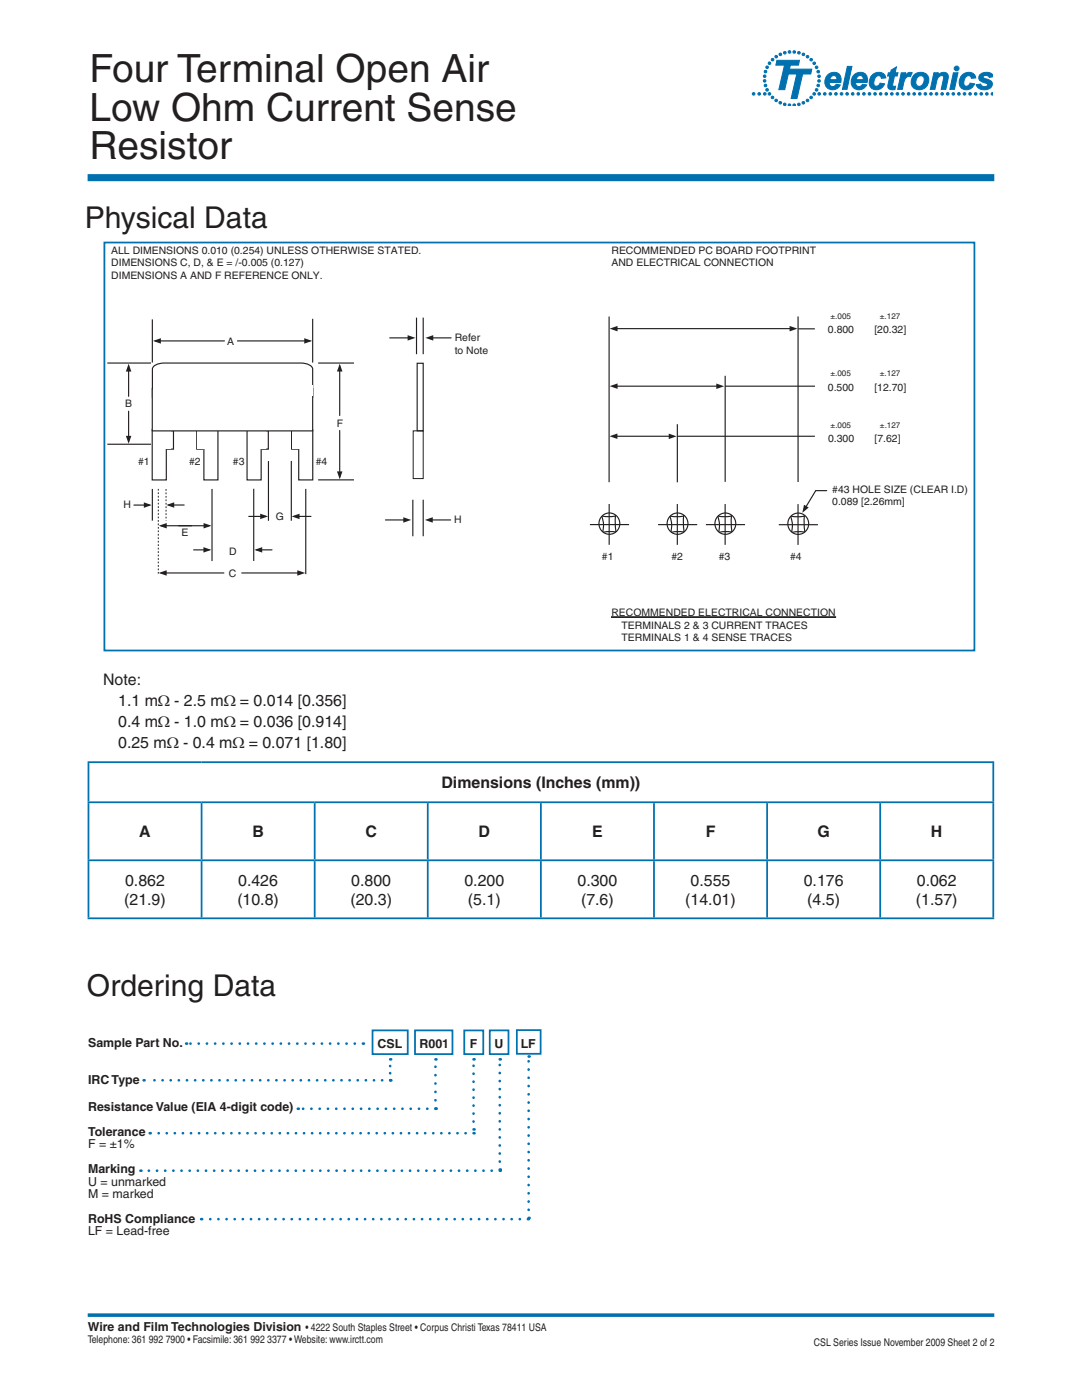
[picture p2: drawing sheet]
<svg xmlns="http://www.w3.org/2000/svg" width="216mm" height="279mm" viewBox="0 0 216 279" stroke-linecap="round" stroke-linejoin="round" font-family="sans-serif">
<path d="M17.5 262.5h180.9" fill="none" stroke="#0070af" stroke-width=".71" stroke-linecap="butt"/>
<path d="M17.5 35.5h180.9" fill="none" stroke="#0070af" stroke-width="1.4" stroke-linecap="butt"/>
<g fill="#0070af" stroke="#0070af" stroke-width=".2">
<path d="M165.8 15.4a.67 .67 0 0 1 .8-.3 .67 .67 0 0 1 .4 .8h-1.4zM165 15.1a1.65 1.65 0 0 0 .2 2.5 1.65 1.65 0 0 0 2.5-.7l-.9-.1a.71 .71 0 0 1-.8 .5 .71 .71 0 0 1-.5-.8h2.3a1.54 1.54 0 0 0-.8-2 1.54 1.54 0 0 0-2 .6z" fill-rule="evenodd"/>
<path d="M169.1 13.2h.9l-1 4.6h-.9z" fill-rule="evenodd"/>
<path d="M171.1 15.4a.67 .67 0 0 1 .8-.3 .67 .67 0 0 1 .4 .8h-1.5zM170.3 15.1a1.65 1.65 0 0 0 .2 2.5 1.65 1.65 0 0 0 2.4-.7l-.8-.1a.71 .71 0 0 1-.8 .5 .71 .71 0 0 1-.6-.8h2.3a1.54 1.54 0 0 0-.7-2 1.54 1.54 0 0 0-2 .6z" fill-rule="evenodd"/>
<path d="M174 15a1.55 1.55 0 0 1 1.5-.6 1.55 1.55 0 0 1 1.2 1.1l-.8 .1a.53 .53 0 0 0-.6-.5 1.29 1.29 0 0 0-.6 2.1h.2a.81 .81 0 0 0 .7-.6l.9 .1a1.58 1.58 0 0 1-2.2 1.1 1.58 1.58 0 0 1-.6-2.4z" fill-rule="evenodd"/>
<path d="M177.3 14.5h.4l.1-.5 1.1-.6-.3 1.1h.6l-.2 .7h-.5l-.3 1.4a.41 .41 0 0 0 0 .5 .41 .41 0 0 0 .5 .1l-.1 .7a.96 .96 0 0 1-1.2-.2 .96 .96 0 0 1-.1-1.2l.3-1.3h-.5z" fill-rule="evenodd"/>
<path d="M179.8 14.5h.9l-.1 .7a1.11 1.11 0 0 1 1.4-.7l-.3 .8a1.18 1.18 0 0 0-1.4 1.2l-.3 1.3h-.9z" fill-rule="evenodd"/>
<path d="M183 15.5a.76 .76 0 0 1 1.4 .1v.2a1.12 1.12 0 0 1-1.3 1.4 1.17 1.17 0 0 1-.1-1.7zM182.2 15.1a1.7 1.7 0 0 0 .2 2.5 1.7 1.7 0 0 0 2.4-.3 1.69 1.69 0 0 0 .2-2.4 1.69 1.69 0 0 0-2.4-.1z" fill-rule="evenodd"/>
<path d="M186.3 14.5h.9l-.1 .4 .3-.1a1.1 1.1 0 0 1 1.8 .5l-.5 2.5h-.9l.4-1.9a.51 .51 0 0 0 0-.6 .51 .51 0 0 0-.6-.2l-.5 .6-.5 2.1h-1z" fill-rule="evenodd"/>
<path d="M190.2 14.5h1l-.8 3.3h-.9z" fill-rule="evenodd"/>
<path d="M191.9 15a1.55 1.55 0 0 1 1.6-.6 1.55 1.55 0 0 1 1.2 1.1l-.9 .1a.53 .53 0 0 0-.5-.5 1.29 1.29 0 0 0-.7 2.1h.2a.81 .81 0 0 0 .8-.6l.9 .1a1.58 1.58 0 0 1-2.2 1.1 1.58 1.58 0 0 1-.7-2.4z" fill-rule="evenodd"/>
<path d="M195.5 14.9a1.96 1.96 0 0 1 2.6 0l.1 .4-.8 .2a.73 .73 0 0 0-1.2-.1l.2 .2 .7 .2a1 1 0 0 1 .9 1.1 1 1 0 0 1-.9 .9 1.75 1.75 0 0 1-2.3-.9l.9-.1a.77 .77 0 0 0 .6 .5 .77 .77 0 0 0 .8-.4 1.35 1.35 0 0 0-1.1-.5 .87 .87 0 0 1-.5-1.5z" fill-rule="evenodd"/>
<path d="M155 12h4.5l-.2 1h-1.6l-.2 .8h4.5l-.2 1h-1.6l-1.2 4.9h-1.1l1.1-4.9h-1.7l-.7 3.1h-1.2l1.1-4.9h-1.7z" fill-rule="evenodd"/>
<circle cx="163.5" cy="18.7" r=".26"/>
<circle cx="164.6" cy="18.7" r=".26"/>
<circle cx="165.7" cy="18.7" r=".26"/>
<circle cx="150.4" cy="18.7" r=".26"/>
<circle cx="151.5" cy="18.7" r=".26"/>
<circle cx="152.6" cy="18.7" r=".26"/>
<circle cx="166.8" cy="18.7" r=".26"/>
<circle cx="167.9" cy="18.7" r=".26"/>
<circle cx="169" cy="18.7" r=".26"/>
<circle cx="170.2" cy="18.7" r=".26"/>
<circle cx="171.3" cy="18.7" r=".26"/>
<circle cx="172.4" cy="18.7" r=".26"/>
<circle cx="173.5" cy="18.7" r=".26"/>
<circle cx="174.6" cy="18.7" r=".26"/>
<circle cx="175.7" cy="18.7" r=".26"/>
<circle cx="176.8" cy="18.7" r=".26"/>
<circle cx="178" cy="18.7" r=".26"/>
<circle cx="179.1" cy="18.7" r=".26"/>
<circle cx="180.2" cy="18.7" r=".26"/>
<circle cx="181.3" cy="18.7" r=".26"/>
<circle cx="182.4" cy="18.7" r=".26"/>
<circle cx="183.5" cy="18.7" r=".26"/>
<circle cx="184.6" cy="18.7" r=".26"/>
<circle cx="185.8" cy="18.7" r=".26"/>
<circle cx="186.9" cy="18.7" r=".26"/>
<circle cx="188" cy="18.7" r=".26"/>
<circle cx="189.1" cy="18.7" r=".26"/>
<circle cx="190.2" cy="18.7" r=".26"/>
<circle cx="191.3" cy="18.7" r=".26"/>
<circle cx="192.5" cy="18.7" r=".26"/>
<circle cx="193.6" cy="18.7" r=".26"/>
<circle cx="194.7" cy="18.7" r=".26"/>
<circle cx="195.8" cy="18.7" r=".26"/>
<circle cx="196.9" cy="18.7" r=".26"/>
<circle cx="197.9" cy="18.7" r=".23"/>
<circle cx="157.5" cy="21" r=".26"/>
<circle cx="158.5" cy="10.4" r=".26"/>
<circle cx="158.5" cy="21" r=".26"/>
<circle cx="157.5" cy="10.4" r=".26"/>
<circle cx="159.4" cy="20.8" r=".26"/>
<circle cx="156.6" cy="10.5" r=".26"/>
<circle cx="160.3" cy="20.5" r=".26"/>
<circle cx="155.7" cy="10.8" r=".26"/>
<circle cx="161.1" cy="20" r=".26"/>
<circle cx="154.9" cy="11.3" r=".26"/>
<circle cx="161.8" cy="19.4" r=".26"/>
<circle cx="154.2" cy="11.9" r=".26"/>
<circle cx="162.5" cy="18.7" r=".26"/>
<circle cx="153.5" cy="12.6" r=".26"/>
<circle cx="162.9" cy="17.9" r=".26"/>
<circle cx="153.1" cy="13.4" r=".26"/>
<circle cx="163.3" cy="17.1" r=".26"/>
<circle cx="152.7" cy="14.3" r=".26"/>
<circle cx="163.4" cy="16.2" r=".26"/>
<circle cx="152.6" cy="15.2" r=".26"/>
<circle cx="163.4" cy="15.2" r=".26"/>
<circle cx="152.6" cy="16.1" r=".26"/>
<circle cx="163.3" cy="14.3" r=".26"/>
<circle cx="152.7" cy="17.1" r=".26"/>
<circle cx="162.9" cy="13.4" r=".26"/>
<circle cx="153.1" cy="17.9" r=".26"/>
<circle cx="162.5" cy="12.6" r=".26"/>
<circle cx="153.5" cy="18.7" r=".26"/>
<circle cx="161.9" cy="11.9" r=".26"/>
<circle cx="154.2" cy="19.4" r=".26"/>
<circle cx="161.1" cy="11.3" r=".26"/>
<circle cx="154.9" cy="20" r=".26"/>
<circle cx="160.3" cy="10.8" r=".26"/>
<circle cx="155.7" cy="20.5" r=".26"/>
<circle cx="159.4" cy="10.5" r=".26"/>
<circle cx="156.6" cy="20.8" r=".26"/>
<circle cx="190.9" cy="13.7" r=".48"/>
</g>
<g fill="none" stroke="#0070af" stroke-width=".35">
<path d="M17.5 152.1h180.9M17.7 152.3v7.6M198.2 152.3v7.6M17.5 171.7h180.9M17.5 160.1h180.9M17.7 171.9v11.2M17.7 160.3v11.2M40.2 171.9v11.2M40.2 160.3v11.2M62.8 171.9v11.2M62.8 160.3v11.2M85.4 171.9v11.2"/>
<path d="M85.4 160.3v11.2M107.9 171.9v11.2M107.9 160.3v11.2M130.5 171.9v11.2M130.5 160.3v11.2M153.1 171.9v11.2M153.1 160.3v11.2M175.6 171.9v11.2M175.6 160.3v11.2M198.2 160.3v11.2M198.2 171.9v11.2M17.5 183.3h180.9"/>
</g>
<path d="M39.3 86h2.2v3.6h-2.2z" fill="#fff"/>
<path d="M39.3 86h2.2v3.6h-2.2z" fill="none" stroke="#231f20" stroke-width=".23"/>
<path d="M40.7 85.8h2.8v10h-2.8z" fill="#fff"/>
<path d="M40.7 85.8h2.8v10h-2.8z" fill="none" stroke="#231f20" stroke-width=".23"/>
<g fill="#fff">
<path d="M39.4 86.1h2.7v3.4h-2.7z"/>
<path d="M32.4 86h2.2v3.6h-2.2z"/>
</g>
<path d="M32.4 86h2.2v3.6h-2.2z" fill="none" stroke="#231f20" stroke-width=".23"/>
<path d="M30.4 85.7h2.8v10.1h-2.8z" fill="#fff"/>
<path d="M30.4 85.7h2.8v10.1h-2.8z" fill="none" stroke="#231f20" stroke-width=".23"/>
<g fill="#fff">
<path d="M31.8 86.1h2.2v3.4h-2.2z"/>
<path d="M58.2 86h2.2v3.6h-2.2z"/>
</g>
<path d="M58.2 86h2.2v3.6h-2.2z" fill="none" stroke="#231f20" stroke-width=".23"/>
<path d="M59.6 85.8h2.8v10h-2.8z" fill="#fff"/>
<path d="M59.6 85.8h2.8v10h-2.8z" fill="none" stroke="#231f20" stroke-width=".23"/>
<g fill="#fff">
<path d="M58.3 86.1h2.7v3.4h-2.7z"/>
<path d="M51.3 86h2.2v3.6h-2.2z"/>
</g>
<path d="M51.3 86h2.2v3.6h-2.2z" fill="none" stroke="#231f20" stroke-width=".23"/>
<path d="M49.3 85.7h2.8v10.1h-2.8z" fill="#fff"/>
<path d="M49.3 85.7h2.8v10.1h-2.8z" fill="none" stroke="#231f20" stroke-width=".23"/>
<path d="M50.7 86.1h2.3v3.4h-2.3z" fill="#fff"/>
<path d="M25.7 73v6.1M42.3 97.6v14.4" fill="none" stroke="#231f20" stroke-width=".23"/>
<path d="M25.7 72.6l.5 1.6h-1.1z" fill="#231f20"/>
<path d="M25.7 82.1v6M50.6 97.5v14.5" fill="none" stroke="#231f20" stroke-width=".23"/>
<path d="M25.1 87h1.1l-.5 1.5z" fill="#231f20"/>
<path d="M30.4 63.7v8.7M31 68h13.8" fill="none" stroke="#231f20" stroke-width=".23"/>
<path d="M30.5 68l1.6-.5v1.1z" fill="#231f20"/>
<path d="M30.7 73.1a3.2 3.2 0 0 1 2.1-.6h27.2a2.1 2.1 0 0 1 2.4 1.2v5.5a2.1 2.1 0 0 1-2.4 1.2h-27.2a2.1 2.1 0 0 1-2.4-1.2v-5.5z" fill="#fff"/>
<path d="M30.7 73.1a3.2 3.2 0 0 1 2.1-.6h27.2a2.1 2.1 0 0 1 2.4 1.2v5.5a2.1 2.1 0 0 1-2.4 1.2h-27.2a2.1 2.1 0 0 1-2.4-1.2v-5.5z" fill="none" stroke="#231f20" stroke-width=".23"/>
<path d="M30.4 77.5h32v8.5h-32z" fill="#fff"/>
<path d="M30.4 77.5h32v8.5h-32z" fill="none" stroke="#231f20" stroke-width=".23"/>
<path d="M30.5 76.9h31.8v2.1h-31.8z" fill="#fff"/>
<path d="M47.4 68h14.5M62.4 63.6v8.8" fill="none" stroke="#231f20" stroke-width=".23"/>
<path d="M60.7 67.5l1.6 .5-1.6 .6z" fill="#231f20"/>
<path d="M21.4 72.5h8.7M63.5 72.5h7.1M67.8 73v9.9M21.4 88.7h8.7M63.5 95.8h7.1" fill="none" stroke="#231f20" stroke-width=".23"/>
<path d="M67.8 72.6l.5 1.5h-1.1z" fill="#231f20"/>
<path d="M67.8 85.9v9.3" fill="none" stroke="#231f20" stroke-width=".23"/>
<path d="M67.2 94.1h1.1l-.5 1.5z" fill="#231f20"/>
<path d="M35.6 104.9h6.1" fill="none" stroke="#231f20" stroke-width=".23"/>
<path d="M40.6 104.4l1.6 .5-1.6 .6z" fill="#231f20"/>
<path d="M32.1 104.9h6.1" fill="none" stroke="#231f20" stroke-width=".23"/>
<path d="M31.7 104.9l1.6-.5v1.1z" fill="#231f20"/>
<path d="M30.4 97.6v6.3M51.2 109.7h3.1" fill="none" stroke="#231f20" stroke-width=".23"/>
<path d="M31.6 97.6v17M33.1 97.6v6.3" fill="none" stroke="#231f20" stroke-width=".2" stroke-dasharray=".3 .3" stroke-linecap="butt"/>
<path d="M50.7 109.7l1.6-.5v1.1z" fill="#231f20"/>
<path d="M38.6 109.7h3.1" fill="none" stroke="#231f20" stroke-width=".23"/>
<path d="M40.6 109.2l1.6 .5-1.6 .6z" fill="#231f20"/>
<path d="M53.6 92v11.9M58.1 92v11.9M61 97.6v17M26.7 100.8h3.1" fill="none" stroke="#231f20" stroke-width=".23"/>
<path d="M28.7 100.3l1.6 .5-1.6 .5z" fill="#231f20"/>
<path d="M33.6 100.8h3.1" fill="none" stroke="#231f20" stroke-width=".23"/>
<path d="M33.2 100.8l1.6-.6v1.1z" fill="#231f20"/>
<path d="M32.1 114.3h12.6" fill="none" stroke="#231f20" stroke-width=".23"/>
<path d="M31.7 114.3l1.6-.5v1.1z" fill="#231f20"/>
<path d="M48.2 114.3h11.5" fill="none" stroke="#231f20" stroke-width=".23"/>
<path d="M59.3 113.8l1.6 .5-1.6 .6z" fill="#231f20"/>
<path d="M58.7 103.1h3.4" fill="none" stroke="#231f20" stroke-width=".23"/>
<path d="M58.2 103.1l1.6-.6v1.1z" fill="#231f20"/>
<path d="M49.6 103.1h3.4" fill="none" stroke="#231f20" stroke-width=".23"/>
<path d="M51.9 102.5l1.6 .6-1.6 .5z" fill="#231f20"/>
<path d="M83.2 72.5h1.2v13.5h-1.2zM76.9 103.8h3.9" fill="none" stroke="#231f20" stroke-width=".23"/>
<path d="M80.5 103.2l1.5 .6-1.5 .5z" fill="#231f20"/>
<path d="M86 103.8h3.9" fill="none" stroke="#231f20" stroke-width=".23"/>
<path d="M84.8 103.8l1.6-.6v1.1z" fill="#231f20"/>
<g fill="none" stroke="#231f20" stroke-width=".23">
<path d="M121.5 63.2v33M122.7 77.1h20.6M122.8 65.6h35.4M144.7 75v21.2M159.2 63.2v33M122.9 87.1h11M135.2 84.7v11.6M117.7 104.7h7.8M120.1 103.1l.3 1.5-.1 1.5M121.6 100.6v8.1M122.8 102.8v1.7l.1 1.7M122.8 103l-1.1 .1-1.5-.1"/>
<path d="M122.9 106.2l-1.5-.1-1.1 .1M131.3 104.7h7.8M133.7 103.1l.3 1.5-.1 1.6M135.2 100.6v8.1M136.4 102.8v1.7l.1 1.7M136.4 103l-1.1 .1-1.5-.1M136.5 106.2l-1.5-.1-1.1 .1M140.9 104.7h7.8M143.2 103.1l.4 1.5-.2 1.6M144.7 100.6v8.1M146 102.8l-.1 1.7 .2 1.7M146 103l-1.1 .1-1.6-.1"/>
<path d="M146 106.2l-1.5-.1-1 .1M155.4 104.7h7.8M157.8 103.1l.3 1.6-.1 1.5M159.2 100.6v8.1M160.5 102.8l-.1 1.7 .2 1.7-1.5-.1-1.1 .1M160.5 103l-1.1 .1-1.6-.1"/>
<circle cx="121.6" cy="104.5" r="2.1"/>
<circle cx="135.2" cy="104.5" r="2.11"/>
<circle cx="144.7" cy="104.5" r="2.11"/>
<circle cx="159.3" cy="104.5" r="2.11"/>
</g>
<g fill="#231f20">
<path d="M121.7 65.6l1.5-.6v1.1z"/>
<path d="M157.6 65l1.5 .6-1.5 .5z"/>
</g>
<path d="M159.3 65.6h3.3" fill="none" stroke="#231f20" stroke-width=".23"/>
<g fill="#231f20">
<path d="M121.7 77.1l1.5-.6v1.1z"/>
<path d="M121.6 87.1l1.6-.6v1.1z"/>
<path d="M133.4 86.5l1.6 .6-1.6 .5z"/>
<path d="M142.9 76.5l1.6 .6-1.6 .5z"/>
</g>
<path d="M144.7 77.1h17.9M135.1 87.1h27.5M162.8 97.9l-2.1 3.4" fill="none" stroke="#231f20" stroke-width=".23"/>
<path d="M160.4 100.7l1 .6-1.3 1z" fill="#231f20"/>
<path d="M77.8 67.4h3.9M82.4 99.7v7.3M84.4 99.7v7.3M162.8 97.9h2.2" fill="none" stroke="#231f20" stroke-width=".23"/>
<path d="M121.9 123.2h44.9" fill="none" stroke="#231f20" stroke-width=".35"/>
<path d="M82.4 86h2v9.5h-2z" fill="none" stroke="#231f20" stroke-width=".2"/>
<path d="M81.3 66.9l1.6 .5-1.6 .6z" fill="#231f20"/>
<path d="M86.1 67.4h3.9" fill="none" stroke="#231f20" stroke-width=".23"/>
<path d="M84.9 67.4l1.6-.5v1.1z" fill="#231f20"/>
<path d="M83.1 63.4v7.3M84.4 63.4v7.3" fill="none" stroke="#231f20" stroke-width=".23"/>
<path d="M20.8 48.4h173.6v81.4h-173.6z" fill="none" stroke="#0070af" stroke-width=".35"/>
<path d="M85.3 221.3h-25.1" fill="none" stroke="#0072b1" stroke-width=".53" stroke-dasharray="0 1.6"/>
<g fill="#0072b1">
<circle cx="86.9" cy="221.3" r=".26"/>
<circle cx="59.4" cy="221.3" r=".26"/>
</g>
<path d="M77.9 214.2v-2.1" fill="none" stroke="#0072b1" stroke-width=".53" stroke-dasharray="0 1.4"/>
<g fill="#0072b1">
<circle cx="77.9" cy="215.6" r=".26"/>
<circle cx="77.9" cy="211.4" r=".26"/>
</g>
<path d="M74.3 205.6h7.1v4.8h-7.1z" fill="none" stroke="#0072b1" stroke-width=".35"/>
<path d="M76.3 215.6h-46.8" fill="none" stroke="#0072b1" stroke-width=".53" stroke-dasharray="0 1.6"/>
<g fill="#0072b1">
<circle cx="77.9" cy="215.6" r=".26"/>
<circle cx="28.7" cy="215.6" r=".26"/>
</g>
<path d="M92.6 205.6h3.8v4.8h-3.8zM97.7 205.6h3.8v4.8h-3.8z" fill="none" stroke="#0072b1" stroke-width=".35"/>
<path d="M94.5 223.8v-11.6" fill="none" stroke="#0072b1" stroke-width=".53" stroke-dasharray="0 1.6"/>
<g fill="#0072b1">
<circle cx="94.5" cy="225.4" r=".26"/>
<circle cx="94.5" cy="211.4" r=".26"/>
</g>
<path d="M99.7 231.8v-19.6" fill="none" stroke="#0072b1" stroke-width=".53" stroke-dasharray="0 1.6"/>
<g fill="#0072b1">
<circle cx="99.7" cy="233.4" r=".26"/>
<circle cx="99.7" cy="211.4" r=".26"/>
</g>
<path d="M92.9 226.2h-62.2" fill="none" stroke="#0072b1" stroke-width=".53" stroke-dasharray="0 1.6"/>
<g fill="#0072b1">
<circle cx="94.5" cy="226.2" r=".26"/>
<circle cx="29.9" cy="226.2" r=".26"/>
</g>
<path d="M98.1 233.6h-69.3" fill="none" stroke="#0072b1" stroke-width=".53" stroke-dasharray="0 1.6"/>
<g fill="#0072b1">
<circle cx="99.7" cy="233.6" r=".26"/>
<circle cx="28" cy="233.6" r=".26"/>
</g>
<path d="M82.8 205.6h7.5v4.8h-7.5z" fill="none" stroke="#0072b1" stroke-width=".35"/>
<path d="M70.8 208.3h-32.9" fill="none" stroke="#0072b1" stroke-width=".53" stroke-dasharray="0 1.6"/>
<g fill="#0072b1">
<circle cx="72.4" cy="208.3" r=".26"/>
<circle cx="37.1" cy="208.3" r=".26"/>
</g>
<path d="M86.9 219.6v-7.4" fill="none" stroke="#0072b1" stroke-width=".53" stroke-dasharray="0 1.6"/>
<g fill="#0072b1">
<circle cx="86.9" cy="221.2" r=".26"/>
<circle cx="86.9" cy="211.4" r=".26"/>
</g>
<path d="M103.1 205.6h4.8v4.7h-4.8z" fill="none" stroke="#0072b1" stroke-width=".35"/>
<path d="M105.5 241.5v-29.8" fill="none" stroke="#0072b1" stroke-width=".53" stroke-dasharray="0 1.6"/>
<g fill="#0072b1">
<circle cx="105.5" cy="243.1" r=".26"/>
<circle cx="105.5" cy="210.8" r=".26"/>
</g>
<path d="M103.7 243.3h-62.8" fill="none" stroke="#0072b1" stroke-width=".53" stroke-dasharray="0 1.6"/>
<g fill="#0072b1">
<circle cx="105.3" cy="243.3" r=".26"/>
<circle cx="40.1" cy="243.3" r=".26"/>
</g>
<g font-size="7.8" fill="#231f20">
<text x="17.9" y="16.3">Four Terminal Open Air</text>
<text x="17.9" y="24.1">Low Ohm Current Sense</text>
<text x="17.9" y="31.8">Resistor</text>
</g>
<g font-size="6" fill="#231f20">
<text x="17" y="45.4">Physical Data</text>
<text x="17.4" y="198.7">Ordering Data</text>
</g>
<g font-size="3.2" fill="#231f20">
<text x="20.6" y="136.6">Note:</text>
<text x="23.6" y="140.9">1.1 mΩ - 2.5 mΩ = 0.014 [0.356]</text>
<text x="23.6" y="145.1">0.4 mΩ - 1.0 mΩ = 0.036 [0.914]</text>
<text x="23.6" y="149.3">0.25 mΩ - 0.4 mΩ = 0.071 [1.80]</text>
<text x="88.1" y="157.3">Dimensions (Inches (mm))</text>
<text x="27.8" y="167.1">A</text>
<text x="50.4" y="167.1">B</text>
<text x="72.9" y="167.1">C</text>
<text x="95.5" y="167.1">D</text>
<text x="118.2" y="167.1">E</text>
<text x="140.8" y="167.1">F</text>
<text x="163.1" y="167.1">G</text>
<text x="185.8" y="167.1">H</text>
<text x="25" y="176.8">0.862</text>
<text x="47.5" y="176.8">0.426</text>
<text x="70.1" y="176.8">0.800</text>
<text x="92.7" y="176.8">0.200</text>
<text x="115.2" y="176.8">0.300</text>
<text x="137.8" y="176.8">0.555</text>
<text x="160.4" y="176.8">0.176</text>
<text x="182.9" y="176.8">0.062</text>
<text x="24.8" y="180.6">(21.9)</text>
<text x="47.4" y="180.6">(10.8)</text>
<text x="69.9" y="180.6">(20.3)</text>
<text x="93.4" y="180.6">(5.1)</text>
<text x="115.9" y="180.6">(7.6)</text>
<text x="136.7" y="180.6">(14.01)</text>
<text x="161.1" y="180.6">(4.5)</text>
<text x="182.8" y="180.6">(1.57)</text>
</g>
<g font-size="2.5" fill="#231f20">
<text x="17.6" y="208.9">Sample Part No.</text>
<text x="75.3" y="209.1">CSL</text>
<text x="83.7" y="209.1">R001</text>
<text x="93.7" y="209.1">F</text>
<text x="98.7" y="209.1">U</text>
<text x="103.9" y="209.1">LF</text>
<text x="17.6" y="216.3">IRC Type</text>
<text x="17.6" y="221.8">Resistance Value (EIA 4-digit code)</text>
<text x="17.6" y="226.7">Tolerance</text>
<text x="17.6" y="229.2">F = ±1%</text>
<text x="17.6" y="234.1">Marking</text>
<text x="17.6" y="236.6">U = unmarked</text>
<text x="17.6" y="239.1">M = marked</text>
<text x="17.6" y="244">RoHS Compliance</text>
<text x="17.6" y="246.5">LF = Lead-free</text>
<text x="17.5" y="265.6">Wire and Film Technologies Division</text>
</g>
<g font-size="2.1" fill="#231f20">
<text x="22.2" y="50.7">ALL DIMENSIONS 0.010 (0.254) UNLESS OTHERWISE STATED.</text>
<text x="22.2" y="53.2">DIMENSIONS C, D, &amp; E = /-0.005 (0.127)</text>
<text x="122" y="50.7">RECOMMENDED PC BOARD FOOTPRINT</text>
<text x="122" y="53.2">AND ELECTRICAL CONNECTION</text>
<text x="22.2" y="55.6">DIMENSIONS A AND F REFERENCE ONLY.</text>
<text x="45.3" y="68.8">A</text>
<text x="90.7" y="68.1">Refer</text>
<text x="90.7" y="70.6">to Note</text>
<text x="165.2" y="66.5">0.800</text>
<text x="174.5" y="66.5">[20.32]</text>
<text x="165.2" y="78">0.500</text>
<text x="174.5" y="78">[12.70]</text>
<text x="24.9" y="81.3">B</text>
<text x="67.2" y="85.2">F</text>
<text x="165.2" y="88.2">0.300</text>
<text x="174.5" y="88.2">[7.62]</text>
<text x="27.5" y="92.8">#1</text>
<text x="37.7" y="92.8">#2</text>
<text x="46.5" y="92.8">#3</text>
<text x="63" y="92.8">#4</text>
<text x="24.6" y="101.5">H</text>
<text x="166.1" y="98.3">#43 HOLE SIZE (CLEAR I.D)</text>
<text x="166.1" y="100.8">0.089 [2.26mm]</text>
<text x="36.2" y="107">E</text>
<text x="55" y="103.8">G</text>
<text x="90.6" y="104.4">H</text>
<text x="45.8" y="110.8">D</text>
<text x="120.1" y="111.7">#1</text>
<text x="134" y="111.7">#2</text>
<text x="143.4" y="111.7">#3</text>
<text x="157.6" y="111.7">#4</text>
<text x="45.7" y="115.1">C</text>
<text x="122" y="122.9">RECOMMENDED ELECTRICAL CONNECTION</text>
<text x="124" y="125.5">TERMINALS 2 &amp; 3 CURRENT TRACES</text>
<text x="124" y="128">TERMINALS 1 &amp; 4 SENSE TRACES</text>
<text x="17.5" y="268.1">Telephone: 361 992 7900 • Facsimile: 361 992 3377 • Website: www.irctt.com</text>
<text x="60.9" y="265.6">• 4222 South Staples Street • Corpus Christi Texas 78411 USA</text>
<text x="162.4" y="268.6">CSL Series Issue November 2009 Sheet 2 of 2</text>
</g>
<g font-size="1.6" fill="#231f20">
<text x="165.7" y="63.6">±.005</text>
<text x="175.6" y="63.6">±.127</text>
<text x="165.7" y="75.1">±.005</text>
<text x="175.6" y="75.1">±.127</text>
<text x="165.7" y="85.3">±.005</text>
<text x="175.6" y="85.3">±.127</text>
</g>
</svg>
